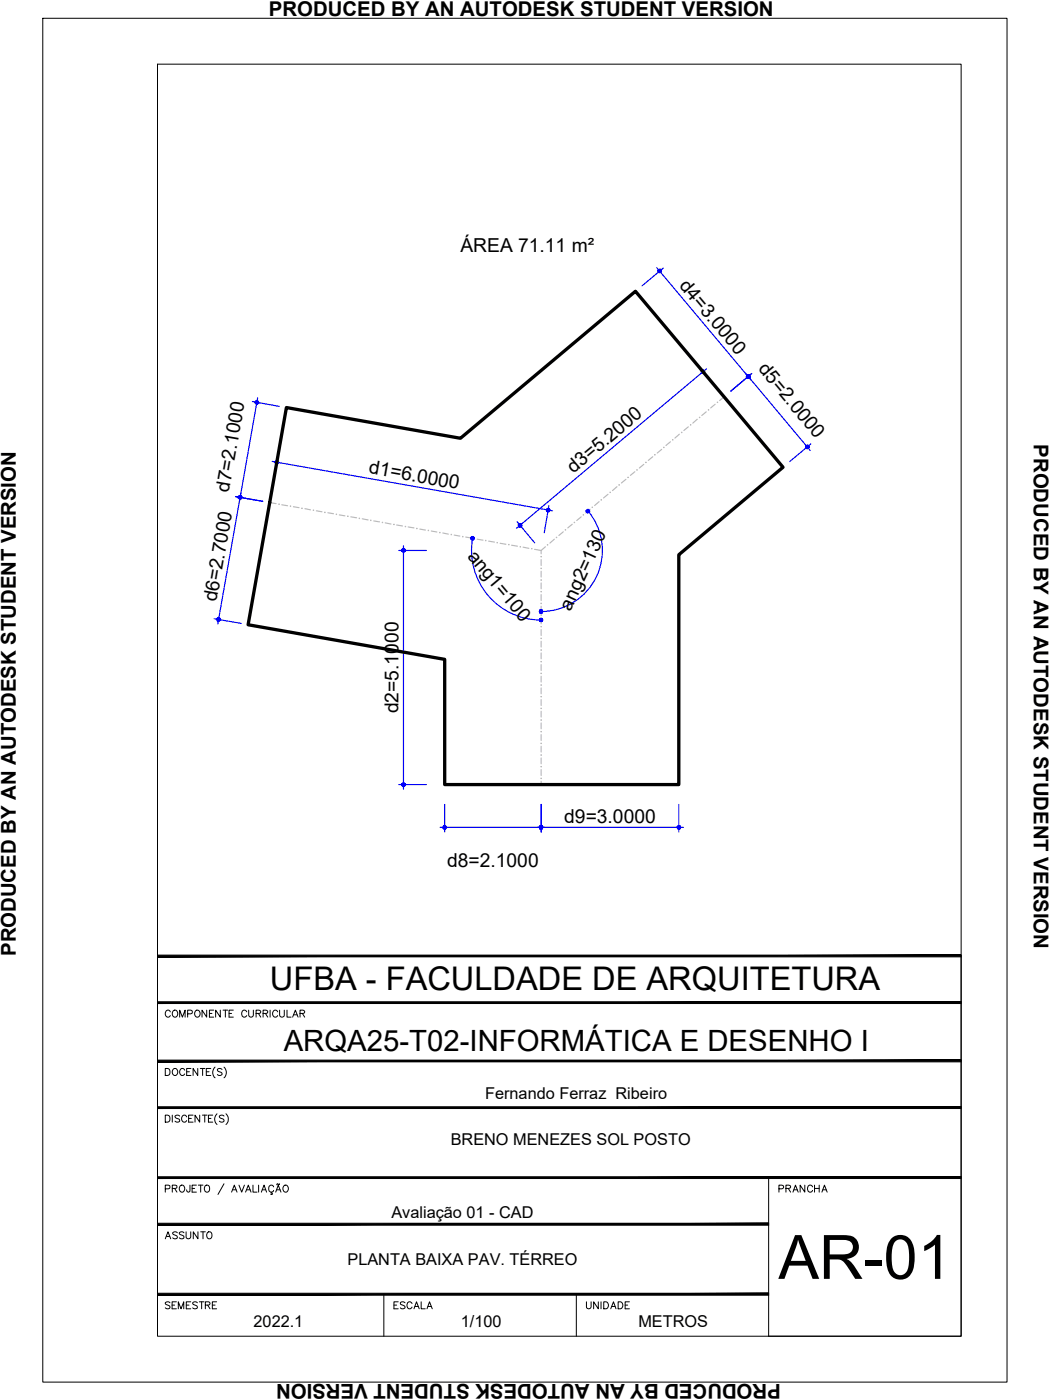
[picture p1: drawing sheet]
<svg xmlns="http://www.w3.org/2000/svg" width="229mm" height="305mm" viewBox="0 0 229 305" stroke-linecap="round" stroke-linejoin="round" font-family="sans-serif">
<!-- layer: ARQ_EIXO CINZA 04 -->
<g fill="none" stroke="#bababa" stroke-width=".25">
<path d="M142.1 99.4l-1 .8M144.1 97.8l-1 .8M146 96.2l-1 .8M147.9 94.5l-1 .9M149.9 92.9l-1 .8M151.8 91.3l-1 .8M153.8 89.7l-1 .8M155.7 88l-1 .8M157.6 86.4l-.9 .8M58.7 109.4l1.4 .2M61.3 109.9l1.3 .2M63.9 110.3l1.2 .2"/>
<path d="M66.4 110.7l1.2 .3M68.9 111.2l1.2 .2M71.4 111.6l1.2 .2M73.9 112.1l1.2 .2M76.4 112.5l1.2 .2M78.9 112.9l1.2 .3M81.4 113.4l1.2 .2M83.9 113.8l1.2 .3M86.4 114.3l1.2 .2M88.9 114.7l1.2 .2M91.4 115.2l1.2 .2M93.9 115.6l1.2 .2"/>
<path d="M96.4 116l1.2 .3M98.9 116.5l1.2 .2M101.4 116.9l1.2 .2M103.9 117.4l1.3 .2M106.4 117.8l1.3 .2M108.9 118.3l1.3 .2M111.4 118.7l1.2 .2M113.9 119.1l1.2 .3M116.4 119.6l1.4 .2M118.7 119l-.9 .8v.8M120.7 117.4l-1 .8M122.6 115.8l-.9 .8"/>
<path d="M124.6 114.1l-1 .8M126.5 112.5l-.9 .8M128.5 110.9l-1 .8M130.4 109.2l-.9 .9M132.4 107.6l-1 .8M134.3 106l-1 .8M136.3 104.4l-1 .8M138.2 102.7l-1 .8M140.2 101.1l-1 .8M117.8 121.8v1.3M117.8 124.4v1.2M117.8 126.9v1.3"/>
<path d="M117.8 129.5v1.2M117.8 132v1.3M117.8 134.5v1.3M117.8 137.1v1.2M117.8 139.6v1.3M117.8 142.2v1.2M117.8 144.7v1.3M117.8 147.2v1.3M117.8 149.8v1.2M117.8 152.3v1.3M117.8 154.9v1.2M117.8 157.4v1.3"/>
<path d="M117.8 159.9v1.3M117.8 162.5v1.2M117.8 165v1.3M117.8 167.6v1.2M117.8 170.1v.7"/>
</g>
<g fill="#bababa" stroke="#bababa" stroke-width=".22">
<path d="M117.8 169.4l.1 .1z"/>
<path d="M117.8 166.9h.1z"/>
<path d="M117.8 164.3l.1 .1z"/>
<path d="M117.8 159.3h.1z"/>
<path d="M117.8 146.6h.1z"/>
<path d="M117.8 144l.1 .1z"/>
<path d="M117.8 141.5h.1z"/>
<path d="M117.8 138.9l.1 .1z"/>
<path d="M117.8 128.8h.1z"/>
<path d="M117.8 126.2l.1 .1z"/>
<path d="M117.8 123.7h.1z"/>
<path d="M117.8 121.2h.1z"/>
<path d="M126.9 112.1h.2z"/>
<path d="M128.9 110.4v.1z"/>
<path d="M132.8 107.1l.1 .1z"/>
<path d="M138.7 102.2v.2z"/>
<path d="M142.5 99h.2z"/>
<path d="M144.5 97.3v.2z"/>
<path d="M146.4 95.7l.2 .1z"/>
<path d="M148.3 94.1h.2z"/>
<path d="M152.3 90.8v.2z"/>
<path d="M115.8 119.4v.1z"/>
<path d="M110.7 118.6h.2z"/>
<path d="M105.7 117.6l.1 .1z"/>
<path d="M100.7 116.8h.1z"/>
<path d="M90.7 115.1h.1z"/>
<path d="M88.2 114.6h.1z"/>
<path d="M80.6 113.3h.2z"/>
<path d="M75.6 112.4h.2z"/>
<path d="M73.2 112h.1z"/>
<path d="M70.7 111.5h.1z"/>
<path d="M68.2 111.1h.1z"/>
<circle cx="117.8" cy="161.8" r=".07"/>
<circle cx="117.8" cy="156.7" r=".07"/>
<circle cx="117.8" cy="154.2" r=".07"/>
<circle cx="117.8" cy="151.7" r=".07"/>
<circle cx="117.8" cy="149.1" r=".07"/>
<circle cx="117.8" cy="136.4" r=".07"/>
<circle cx="117.8" cy="133.9" r=".07"/>
<circle cx="117.8" cy="131.3" r=".07"/>
<circle cx="119.2" cy="118.6" r=".07"/>
<circle cx="121.2" cy="117" r=".07"/>
<circle cx="123.1" cy="115.3" r=".07"/>
<circle cx="125.1" cy="113.7" r=".07"/>
<circle cx="130.9" cy="108.8" r=".07"/>
<circle cx="134.8" cy="105.6" r=".07"/>
<circle cx="136.7" cy="103.9" r=".07"/>
<circle cx="140.6" cy="100.7" r=".07"/>
<circle cx="150.4" cy="92.5" r=".07"/>
<circle cx="154.3" cy="89.2" r=".07"/>
<circle cx="156.2" cy="87.6" r=".07"/>
<circle cx="113.3" cy="119" r=".07"/>
<circle cx="108.3" cy="118.1" r=".07"/>
<circle cx="103.3" cy="117.3" r=".07"/>
<circle cx="98.3" cy="116.4" r=".07"/>
<circle cx="95.8" cy="115.9" r=".07"/>
<circle cx="93.3" cy="115.5" r=".07"/>
<circle cx="85.8" cy="114.2" r=".07"/>
<circle cx="83.3" cy="113.7" r=".07"/>
<circle cx="78.2" cy="112.9" r=".07"/>
<circle cx="65.8" cy="110.6" r=".07"/>
<circle cx="63.3" cy="110.2" r=".07"/>
<circle cx="60.8" cy="109.8" r=".07"/>
</g>
<!-- layer: COTA AZUL -->
<g fill="none" stroke="#00f" stroke-width=".25">
<path d="M143 58.3l33.4 39.8M144.4 58.4l-4.6 3.8M54.9 87.4l5.9 1.1M56.1 86.6l-8.7 49.2M60.4 99.7l-1 5.9M152.4 80.2l3.9 4.6M153.8 80.3l-41.4 34.7M163.7 81.3l-4.6 3.9M176.5 96.6l-4.6 3.9M51.3 108.1l5.9 1M59.3 100.5l61 10.7M86.8 119.8h6"/>
<path d="M87.8 118.8v53M102.9 117.2a15.2 15.2 0 0 0 14.9 17.8M112.6 113.6l3.8 4.6M119.5 110.1l-1 5.9M128 111.3a13.3 13.3 0 0 1 1.9 14.2 13.3 13.3 0 0 1-12.1 7.6M46.6 134.7l5.9 1M86.8 170.8h6M96.8 175.1v6M117.8 175.1v6M147.8 175.1v6M95.8 180.1h53"/>
</g>
<!-- layer: 0 -->
<g fill="#00f" stroke="#00f" stroke-width=".22">
<path d="M59.9 100.6v.2l.3-.2zM59.9 100.8l.3-.2-.2 .3zM60.2 100.6l-.2 .3 .2 .1z"/>
<path d="M60.2 100.6v.4h.2zM60.2 100.6l.3 .3-.1 .1zM60.2 100.6l.3 .3 .1-.2z"/>
<path d="M60.2 100.6l.4 .1v-.2zM60.5 100.3l.1 .2-.4 .1zM60.3 100.3l-.1 .3 .3-.3z"/>
<path d="M60.1 100.3l.1 .3 .1-.3zM60.1 100.3l.1 .3-.2-.2zM60 100.4l-.1 .2h.3z"/>
<path d="M119.3 111l.4 .1v-.2zM119.6 110.8l.1 .1-.4 .1zM119.4 110.7l-.1 .3 .3-.2z"/>
<path d="M119.2 110.7l.1 .3 .1-.3zM119 110.8l.2-.1 .1 .3zM119 110.8v.2h.3z"/>
<path d="M119 111v.2l.3-.2zM119 111.2l.3-.2-.2 .3zM119.3 111l-.2 .3 .2 .1z"/>
<path d="M119.3 111v.4h.2zM119.3 111l.3 .3-.1 .1zM119.3 111l.3 .3 .1-.2z"/>
<path d="M87.7 119.5l.1 .3v-.3zM87.5 119.6l.2-.1 .1 .3zM87.5 119.6v.2h.3z"/>
<path d="M87.5 119.8v.2l.3-.2zM87.5 120l.3-.2-.1 .3zM87.8 119.8l-.1 .3 .1 .1z"/>
<path d="M87.8 119.8v.4l.2-.1zM87.8 119.8l.4 .2-.2 .1zM87.8 119.8l.4 .2v-.2z"/>
<path d="M87.8 119.8h.4v-.2zM88 119.5l.2 .1-.4 .2zM87.8 119.5v.3l.2-.3z"/>
<path d="M87.8 170.8v.4h.2zM87.8 170.8l.4 .2-.2 .2zM87.8 170.8l.4 .2v-.2z"/>
<path d="M87.8 170.8h.4v-.2zM88 170.5l.2 .1-.4 .2zM87.8 170.4v.4l.2-.3z"/>
<path d="M87.7 170.5l.1 .3v-.4zM87.5 170.6l.2-.1 .1 .3zM87.5 170.6v.2h.3z"/>
<path d="M87.5 170.8v.2l.3-.2zM87.5 171l.3-.2-.1 .4zM87.8 170.8l-.1 .4h.1z"/>
<path d="M112.9 114.6l.2 .1 .1-.3zM113.2 114.4l.1 .3h-.2zM113.2 114.4l.1 .3 .2-.1z"/>
<path d="M113.2 114.4l.3 .2 .1-.1zM113.2 114.4l.4-.1v.2zM113.2 114.4l.4-.1-.1-.2z"/>
<path d="M113.3 114l-.1 .4 .3-.3zM113.2 114h.1l-.1 .4zM113 114.1l.2 .3v-.4z"/>
<path d="M113 114.1l-.1 .2 .3 .1zM112.9 114.3l.3 .1h-.3zM112.9 114.4v.2l.3-.2z"/>
<path d="M153.2 80.6l-.2 .3 .3-.2zM153 80.6h.2l-.2 .3zM152.8 80.6l.2 .3v-.3z"/>
<path d="M152.8 80.6l-.1 .2 .3 .1zM152.7 80.8l.3 .1-.3 .1zM152.7 81l.1 .2 .2-.3z"/>
<path d="M152.8 81.2l.1 .1 .1-.4zM153 80.9l.1 .4h-.2zM153 80.9l.1 .4 .2-.1z"/>
<path d="M153 80.9l.3 .3 .1-.1zM153 80.9h.4v.2zM153 80.9h.4l-.1-.2z"/>
<path d="M143.4 58.7l-.1 .2 .3 .1zM143.3 58.9l.3 .1-.3 .1zM143.3 59.1v.1l.3-.2z"/>
<path d="M143.3 59.2l.2 .2 .1-.4zM143.6 59l.1 .4h-.2zM143.6 59l.1 .4 .1-.1z"/>
<path d="M143.6 59l.2 .3 .2-.2zM143.6 59l.4-.1v.2zM143.6 59l.4-.1-.1-.1z"/>
<path d="M143.8 58.6l-.2 .4 .3-.2zM143.6 58.6h.2l-.2 .4zM143.4 58.7l.2 .3v-.4z"/>
<path d="M162.9 82l.3 .3 .1-.2zM162.9 82l.4-.1v.2zM162.9 82l.4-.1-.1-.2z"/>
<path d="M163 81.6l-.1 .4 .3-.3zM162.9 81.6h.1l-.1 .4zM162.6 81.7l.3 .3v-.4z"/>
<path d="M162.6 81.7v.2l.3 .1zM162.6 81.9l.3 .1h-.4zM162.5 82l.1 .2 .3-.2z"/>
<path d="M162.6 82.2l.2 .1 .1-.3zM162.9 82l.1 .3h-.2zM162.9 82l.1 .3h.2z"/>
<path d="M162.6 81.7v.2l.3 .1zM162.6 81.9l.3 .1h-.4zM162.5 82l.1 .2 .3-.2z"/>
<path d="M162.6 82.2l.2 .1 .1-.3zM162.9 82l.1 .3h-.2zM162.9 82l.1 .3h.2z"/>
<path d="M162.9 82l.3 .3 .1-.2zM162.9 82l.4-.1v.2zM162.9 82l.4-.1-.1-.2z"/>
<path d="M163 81.6l-.1 .4 .3-.3zM162.9 81.6h.1l-.1 .4zM162.6 81.7l.3 .3v-.4z"/>
<path d="M175.8 97.3l.2 .3 .1-.2zM175.8 97.3l.3-.1v.2zM175.8 97.3l.3-.1v-.1z"/>
<path d="M175.9 96.9l-.1 .4 .3-.2zM175.7 96.9h.2l-.1 .4zM175.5 97l.3 .3-.1-.4z"/>
<path d="M175.5 97l-.1 .2 .4 .1zM175.4 97.2l.4 .1-.4 .1zM175.4 97.4l.1 .1 .3-.2z"/>
<path d="M175.5 97.5l.1 .2 .2-.4zM175.8 97.3v.4h-.2zM175.8 97.3v.4l.2-.1z"/>
<path d="M52.2 107.9l.1 .4v-.4zM52 108l.2-.1 .1 .4zM52 108l-.1 .2 .4 .1z"/>
<path d="M51.9 108.2v.2l.4-.1zM51.9 108.4l.4-.1-.3 .2zM52.3 108.3l-.3 .2 .2 .1z"/>
<path d="M52.3 108.3l-.1 .3h.2zM52.3 108.3l.2 .2-.1 .1zM52.3 108.3l.2 .2 .1-.2z"/>
<path d="M52.3 108.3h.3v-.1zM52.5 108l.1 .2-.3 .1zM52.3 107.9v.4l.2-.3z"/>
<path d="M47.6 134.9l-.1 .3h.2zM47.6 134.9l.3 .2-.2 .1zM47.6 134.9l.3 .2 .1-.2z"/>
<path d="M47.6 134.9h.4l-.1-.2zM47.8 134.6l.1 .1-.3 .2zM47.6 134.5v.4l.2-.3z"/>
<path d="M47.5 134.5l.1 .4v-.4zM47.3 134.6l.2-.1 .1 .4zM47.3 134.6l-.1 .2 .4 .1z"/>
<path d="M47.2 134.8v.2l.4-.1zM47.2 135l.4-.1-.3 .3zM47.6 134.9l-.3 .3h.2z"/>
<path d="M52.3 108.3l-.1 .3h.2zM52.3 108.3l.2 .2-.1 .1zM52.3 108.3l.2 .2 .1-.2z"/>
<path d="M52.3 108.3h.3v-.1zM52.5 108l.1 .2-.3 .1zM52.3 107.9v.4l.2-.3z"/>
<path d="M52.2 107.9l.1 .4v-.4zM52 108l.2-.1 .1 .4zM52 108l-.1 .2 .4 .1z"/>
<path d="M51.9 108.2v.2l.4-.1zM51.9 108.4l.4-.1-.3 .2zM52.3 108.3l-.3 .2 .2 .1z"/>
<path d="M55.8 87.2l.1 .4 .1-.4zM55.6 87.4l.2-.2 .1 .4zM55.6 87.4l-.1 .1 .4 .1z"/>
<path d="M55.5 87.5v.2l.4-.1zM55.5 87.7l.4-.1-.2 .3zM55.9 87.6l-.2 .3 .1 .1z"/>
<path d="M55.9 87.6l-.1 .4h.2zM55.9 87.6l.3 .2-.2 .2zM55.9 87.6l.3 .2 .1-.1z"/>
<path d="M55.9 87.6l.4 .1v-.2zM56.1 87.3l.2 .2-.4 .1zM56 87.2l-.1 .4 .2-.3z"/>
<path d="M117.8 180.1h.4l-.1-.1zM118 179.8l.1 .2-.3 .1zM117.8 179.7v.4l.2-.3z"/>
<path d="M117.6 179.8l.2 .3v-.4zM117.6 179.8l.2 .3-.3-.1zM117.5 180l-.1 .1h.4z"/>
<path d="M117.4 180.1l.1 .2 .3-.2zM117.5 180.3l.3-.2-.2 .4zM117.8 180.1l-.2 .4h.2z"/>
<path d="M117.8 180.1v.4h.2zM117.8 180.1l.3 .2-.1 .2zM117.8 180.1l.3 .2 .1-.2z"/>
<path d="M96.4 180.1l.1 .2 .3-.2zM96.5 180.3l.3-.2-.2 .4zM96.8 180.1l-.2 .4h.2z"/>
<path d="M96.8 180.1v.4h.2zM96.8 180.1l.3 .2-.1 .2zM96.8 180.1l.3 .2 .1-.2z"/>
<path d="M96.8 180.1h.4l-.1-.1zM97 179.8l.1 .2-.3 .1zM96.8 179.7v.4l.2-.3z"/>
<path d="M96.6 179.8l.2 .3v-.4zM96.6 179.8l.2 .3-.3-.1zM96.5 180l-.1 .1h.4z"/>
<path d="M147.8 180.1h.4l-.1-.1zM148 179.8l.1 .2-.3 .1zM147.8 179.7v.4l.2-.3z"/>
<path d="M147.6 179.8l.2 .3v-.4zM147.6 179.8l.2 .3-.3-.1zM147.5 180l-.1 .1h.4z"/>
<path d="M147.4 180.1l.1 .2 .3-.2zM147.5 180.3l.3-.2-.2 .4zM147.8 180.1l-.2 .4h.2z"/>
<path d="M147.8 180.1v.4h.2zM147.8 180.1l.3 .2-.1 .2zM147.8 180.1l.3 .2 .1-.2z"/>
<path d="M117.4 180.1l.1 .2 .3-.2zM117.5 180.3l.3-.2-.2 .4zM117.8 180.1l-.2 .4h.2z"/>
<path d="M117.8 180.1v.4h.2zM117.8 180.1l.3 .2-.1 .2zM117.8 180.1l.3 .2 .1-.2z"/>
<path d="M117.8 180.1h.4l-.1-.1zM118 179.8l.1 .2-.3 .1zM117.8 179.7v.4l.2-.3z"/>
<path d="M117.6 179.8l.2 .3v-.4zM117.6 179.8l.2 .3-.3-.1zM117.5 180l-.1 .1h.4z"/>
<path d="M102.7 116.8l.2 .4 .1-.4zM102.6 117l.1-.2 .2 .4zM102.6 117l-.1 .1 .4 .1z"/>
<path d="M102.5 117.1v.2l.4-.1zM102.5 117.3l.4-.1-.3 .3zM102.9 117.2l-.3 .3 .2 .1z"/>
<path d="M102.9 117.2l-.1 .4h.2zM102.9 117.2l.3 .2-.2 .2zM102.9 117.2l.3 .2 .1-.1z"/>
<path d="M102.9 117.2l.4 .1-.1-.2zM102.9 117.2l.2-.3 .1 .2zM103 116.8l-.1 .4 .2-.3z"/>
<path d="M117.8 135h.4l-.1-.2zM118 134.7l.1 .1-.3 .2zM117.8 134.6v.4l.2-.3z"/>
<path d="M117.6 134.7l.2 .3v-.4zM117.5 134.8l.1-.1 .2 .3zM117.5 134.8l-.1 .2h.4z"/>
<path d="M117.4 135l.1 .2 .3-.2zM117.5 135.2l.3-.2-.2 .3zM117.8 135l-.2 .3h.2z"/>
<path d="M117.8 135v.3h.2zM117.8 135l.3 .2-.1 .1zM117.8 135l.3 .2 .1-.2z"/>
<path d="M117.4 133.1l.1 .2 .3-.2zM117.5 133.3l.3-.2-.2 .4zM117.8 133.1l-.2 .4h.2z"/>
<path d="M117.8 133.1v.4h.2zM117.8 133.1l.3 .2-.1 .2zM117.8 133.1l.3 .2 .1-.2z"/>
<path d="M117.8 133.1h.4l-.1-.2zM118 132.8l.1 .1-.3 .2zM117.8 132.8v.3l.2-.3z"/>
<path d="M117.6 132.8l.2 .3v-.3zM117.6 132.8l.2 .3-.3-.2zM117.5 132.9l-.1 .2h.4z"/>
<path d="M127.8 111l-.2 .2 .4 .1zM127.6 111.2l.4 .1h-.4zM127.6 111.3l.1 .2 .3-.2z"/>
<path d="M127.7 111.5l.1 .1 .2-.3zM128 111.3l.1 .3h-.3zM128 111.3l.1 .3 .1-.1z"/>
<path d="M128 111.3l.2 .2 .2-.1zM128 111.3l.4-.1v.2zM128 111.3l.4-.1-.1-.2z"/>
<path d="M128.1 110.9l-.1 .4 .3-.3zM127.9 110.9h.2l-.1 .4zM127.8 111l.2 .3-.1-.4z"/>
</g>
<path d="M62.4 88.7l37.8 6.7 38.1-32 32.2 38.3-22.7 19.1v50h-51v-27.2l-42.8-7.6z" fill="none" stroke="#000" stroke-width=".72"/>
<!-- layer: MRG_EXTERNA -->
<path d="M9.3 4h209.9v296.9h-209.9z" fill="none" stroke="#000" stroke-width=".22"/>
<!-- layer: MRG_INTERNA -->
<path d="M34.3 14h175v276.9h-175z" fill="none" stroke="#000" stroke-width=".22"/>
<!-- layer: SIMB_01 -->
<g fill="#000" stroke="#000" stroke-width=".22">
<path d="M34.3 218.1v.4l175-.4zM34.3 218.5l175-.4v.4z"/>
<path d="M34.3 207.9v.4l175-.4zM34.3 208.3l175-.4v.4z"/>
<path d="M34.3 230.8v.4l175-.4zM34.3 231.2l175-.4v.4z"/>
<path d="M34.3 256.2v.4l175-.4zM34.3 256.6l175-.4v.4z"/>
<path d="M34.3 241v.3l175-.3zM34.3 241.3l175-.3v.3z"/>
<path d="M34.3 266.3v.4l133-.4zM34.3 266.7l133-.4v.4z"/>
<path d="M34.3 282h133v-.4zM34.3 281.6h133l-133 .4z"/>
</g>
<g fill="none" stroke="#000" stroke-width=".22">
<path d="M45 219.9v1.5l-1-1.5v1.5M46.5 219.9h-.9v1.5h.9M48 219.9v1.5l-1.1-1.5v1.5M48.6 219.9h1M49.1 219.9v1.5M50.8 219.9h-.9v1.5h.9M54.1 219.9v1.1l.5 .4h.3l.3-.4v-1.1M58.8 219.9v1.5M60.9 219.9v1.1l.4 .4 .5-.2 .1-1.3M62.5 219.9v1.5h.9M209.3 208.1v82.8h-42v-34.5M36 232.6h.5a.82 .82 0 0 1 .5 .8 .82 .82 0 0 1-.5 .7h-.5z"/>
<path d="M37.1 220.3a.56 .56 0 0 0-.7-.4 .56 .56 0 0 0-.4 .6 .63 .63 0 0 0 .2 .8 .63 .63 0 0 0 .9-.2M37.7 220.1a.72 .72 0 0 1 1 .2 .72 .72 0 0 1-.3 1.1 .72 .72 0 0 1-.9-.4 .72 .72 0 0 1 .2-.9zM37.7 232.8a.72 .72 0 0 1 1 .2 .72 .72 0 0 1-.3 1.1 .72 .72 0 0 1-.9-.4 .72 .72 0 0 1 .2-.9zM39.1 221.4v-1.5l.6 1.5 .6-1.5v1.5M40.2 233a.56 .56 0 0 0-.6-.4 .56 .56 0 0 0-.5 .6 .63 .63 0 0 0 .3 .8 .63 .63 0 0 0 .8-.2M40.6 233.3h.6M40.9 220.7l.9-.1v-.5l-.3-.2h-.6v1.5M41.6 232.6h-1v1.5h1M42.7 220a.71 .71 0 0 1 .9 .7 .71 .71 0 0 1-.9 .7l-.3-.5v-.4zM43.1 232.6v1.5l-1.1-1.5v1.5M43.6 232.6h1M44.1 232.6v1.5"/>
<path d="M44.9 233.3h.6M45.6 220.6h.5M45.9 232.6h-1v1.5h1M46.8 232.3a1.57 1.57 0 0 0 0 2.4M48.3 232.8l-.3-.2-.7 .2 .2 .4 .5 .2 .3 .3v.2l-.3 .2-.7-.2M48.8 232.3a1.57 1.57 0 0 1 0 2.4M49.9 220.6h.5M53.7 220.3a.56 .56 0 0 0-.6-.4 .56 .56 0 0 0-.5 .6 .63 .63 0 0 0 .3 .8 .63 .63 0 0 0 .8-.2M55.8 220.6h.8l.2-.4-.4-.3h-.6v1.5M56.3 220.6l.5 .8M57.3 220.6h.8l.2-.4-.4-.3h-.6v1.5M57.8 220.6l.5 .8"/>
<path d="M60.5 220.3a.56 .56 0 0 0-.7-.4 .56 .56 0 0 0-.4 .6 .63 .63 0 0 0 .2 .8 .63 .63 0 0 0 .9-.2M63.7 221.4l.6-1.5 .6 1.5M63.9 220.9h.7M65.3 220.6h.9l.1-.4-.3-.3h-.7v1.5M65.8 220.6l.5 .8M36 242.8h.5a.82 .82 0 0 1 .5 .7 .82 .82 0 0 1-.5 .8h-.5zM36 258.8l.9-.1 .1-.6-1-.1v1.5M37.5 258.7l1-.1v-.5l-1-.1v1.5M37.5 242.8v1.5M38 258.7l.5 .8M39.1 243l-.3-.2-.7 .2 .2 .4 .7 .3 .1 .2v.2l-.3 .2-.7-.2M39.2 258.2a.72 .72 0 0 1 1 .2 .72 .72 0 0 1-.3 1.1 .72 .72 0 0 1-.9-.4 .72 .72 0 0 1 .2-.9z"/>
<path d="M40.6 243.2a.56 .56 0 0 0-.6-.4 .56 .56 0 0 0-.5 .6 .63 .63 0 0 0 .3 .8 .63 .63 0 0 0 .8-.2M41.1 243.5h.6M41.4 258l-.1 1.4-.4 .1-.2-.1-.1-.4M41.8 258.7h.6M42 242.8h-.9v1.5h.9M42.8 258h-1v1.5h1M43.2 258h1M43.5 242.8v1.5l-1-1.5v1.5M43.7 258v1.5M44.1 242.8h1M44.6 242.8v1.5M44.6 258.2a.63 .63 0 0 1 .8-.1 .63 .63 0 0 1 .2 .9 .57 .57 0 0 1-.5 .6 .57 .57 0 0 1-.6-.6z"/>
<path d="M45.4 243.5h.5M46.3 242.8h-.9v1.5h.9M47.2 242.5a1.57 1.57 0 0 0 0 2.3M48.8 243l-.4-.2-.6 .2 .1 .4 .7 .3 .2 .2v.2l-.4 .2-.6-.2M48.8 257.7l-1.3 2.4M49.2 242.5a1.57 1.57 0 0 1 0 2.3M50.4 259.5l.6-1.5 .6 1.5M50.7 259h.7M52 258l.6 1.5 .6-1.5M53.5 259.5l.6-1.5 .6 1.5M53.7 259h.7M55.1 258v1.5h.9"/>
<path d="M56.3 258v1.5M56.9 259.5l.6-1.5 .5 1.5M57.1 259h.7M59.1 259.5v.3l.2 .2h-.4M59.6 258.4a.6 .6 0 0 0-.9-.3 .6 .6 0 0 0-.2 .9 .54 .54 0 0 0 .4 .5 .54 .54 0 0 0 .7-.3M60 259.5l.6-1.5 .6 1.5M60.2 259h.8M60.3 257.8l-.1 .1M60.3 257.8h.2M60.5 257.8l.1 .1M60.6 257.9h.2M60.9 257.7l-.1 .2"/>
<path d="M61.8 258.2a.72 .72 0 0 1 1 .2 .72 .72 0 0 1-.3 1.1 .72 .72 0 0 1-.9-.4 .72 .72 0 0 1 .2-.9zM83.6 281.8v9.1M125.5 281.8v9.1"/>
</g>
<text font-size="13.3" x="169.5" y="278.4">AR-01</text>
<text font-size="7.1" x="58.8" y="215.6">UFBA - FACULDADE DE ARQUITETURA</text>
<text font-size="6.4" x="61.8" y="228.9">ARQA25-T02-INFORMÁTICA E DESENHO I</text>
<g font-size="4.4">
<text x="58.5" y="3.6">PRODUCED BY AN AUTODESK STUDENT VERSION</text>
<text x="225.1" y="96.7" transform="rotate(90 225.1 96.7)">PRODUCED BY AN AUTODESK STUDENT VERSION</text>
<text x="3.5" y="208.2" transform="rotate(-90 3.5 208.2)">PRODUCED BY AN AUTODESK STUDENT VERSION</text>
<text x="168.3" y="260.7">PRANCHA</text>
<text x="34.9" y="270.9">ASSUNTO</text>
<text x="34.9" y="286.1">SEMESTRE</text>
<text x="84.7" y="286.1">ESCALA</text>
<text x="126.3" y="286.1">UNIDADE</text>
<text x="170" y="301.3" transform="rotate(-180 170 301.3)">PRODUCED BY AN AUTODESK STUDENT VERSION</text>
</g>
<g font-size="4.2">
<text x="100.2" y="54.8">ÁREA 71.11 m²</text>
<text x="147.7" y="62.2" transform="rotate(50 147.7 62.2)">d4=3.0000</text>
<text x="164.9" y="80.4" transform="rotate(50 164.9 80.4)">d5=2.0000</text>
<text x="49.8" y="107.3" transform="rotate(-80 49.8 107.3)">d7=2.1000</text>
<text x="80.2" y="103.1" transform="rotate(10 80.2 103.1)">d1=6.0000</text>
<text x="124.8" y="103.2" transform="rotate(-40 124.8 103.2)">d3=5.2000</text>
<text x="101.6" y="121.2" transform="rotate(50 101.6 121.2)">ang1=100</text>
<text x="47.2" y="131.1" transform="rotate(-80 47.2 131.1)">d6=2.7000</text>
<text x="124.2" y="133.1" transform="rotate(-65 124.2 133.1)">ang2=130</text>
<text x="86.8" y="155.3" transform="rotate(-90 86.8 155.3)">d2=5.1000</text>
<text x="122.9" y="179.1">d9=3.0000</text>
<text x="97.4" y="188.7">d8=2.1000</text>
</g>
<g font-size="3.5">
<text x="105.6" y="239.3">Fernando Ferraz Ribeiro</text>
<text x="98.1" y="249.3">BRENO MENEZES SOL POSTO</text>
<text x="85.2" y="265.2">Avaliação 01 - CAD</text>
<text x="75.6" y="275.4">PLANTA BAIXA PAV. TÉRREO</text>
<text x="55.2" y="289">2022.1</text>
<text x="100.3" y="289">1/100</text>
<text x="139" y="289">METROS</text>
</g>
</svg>
